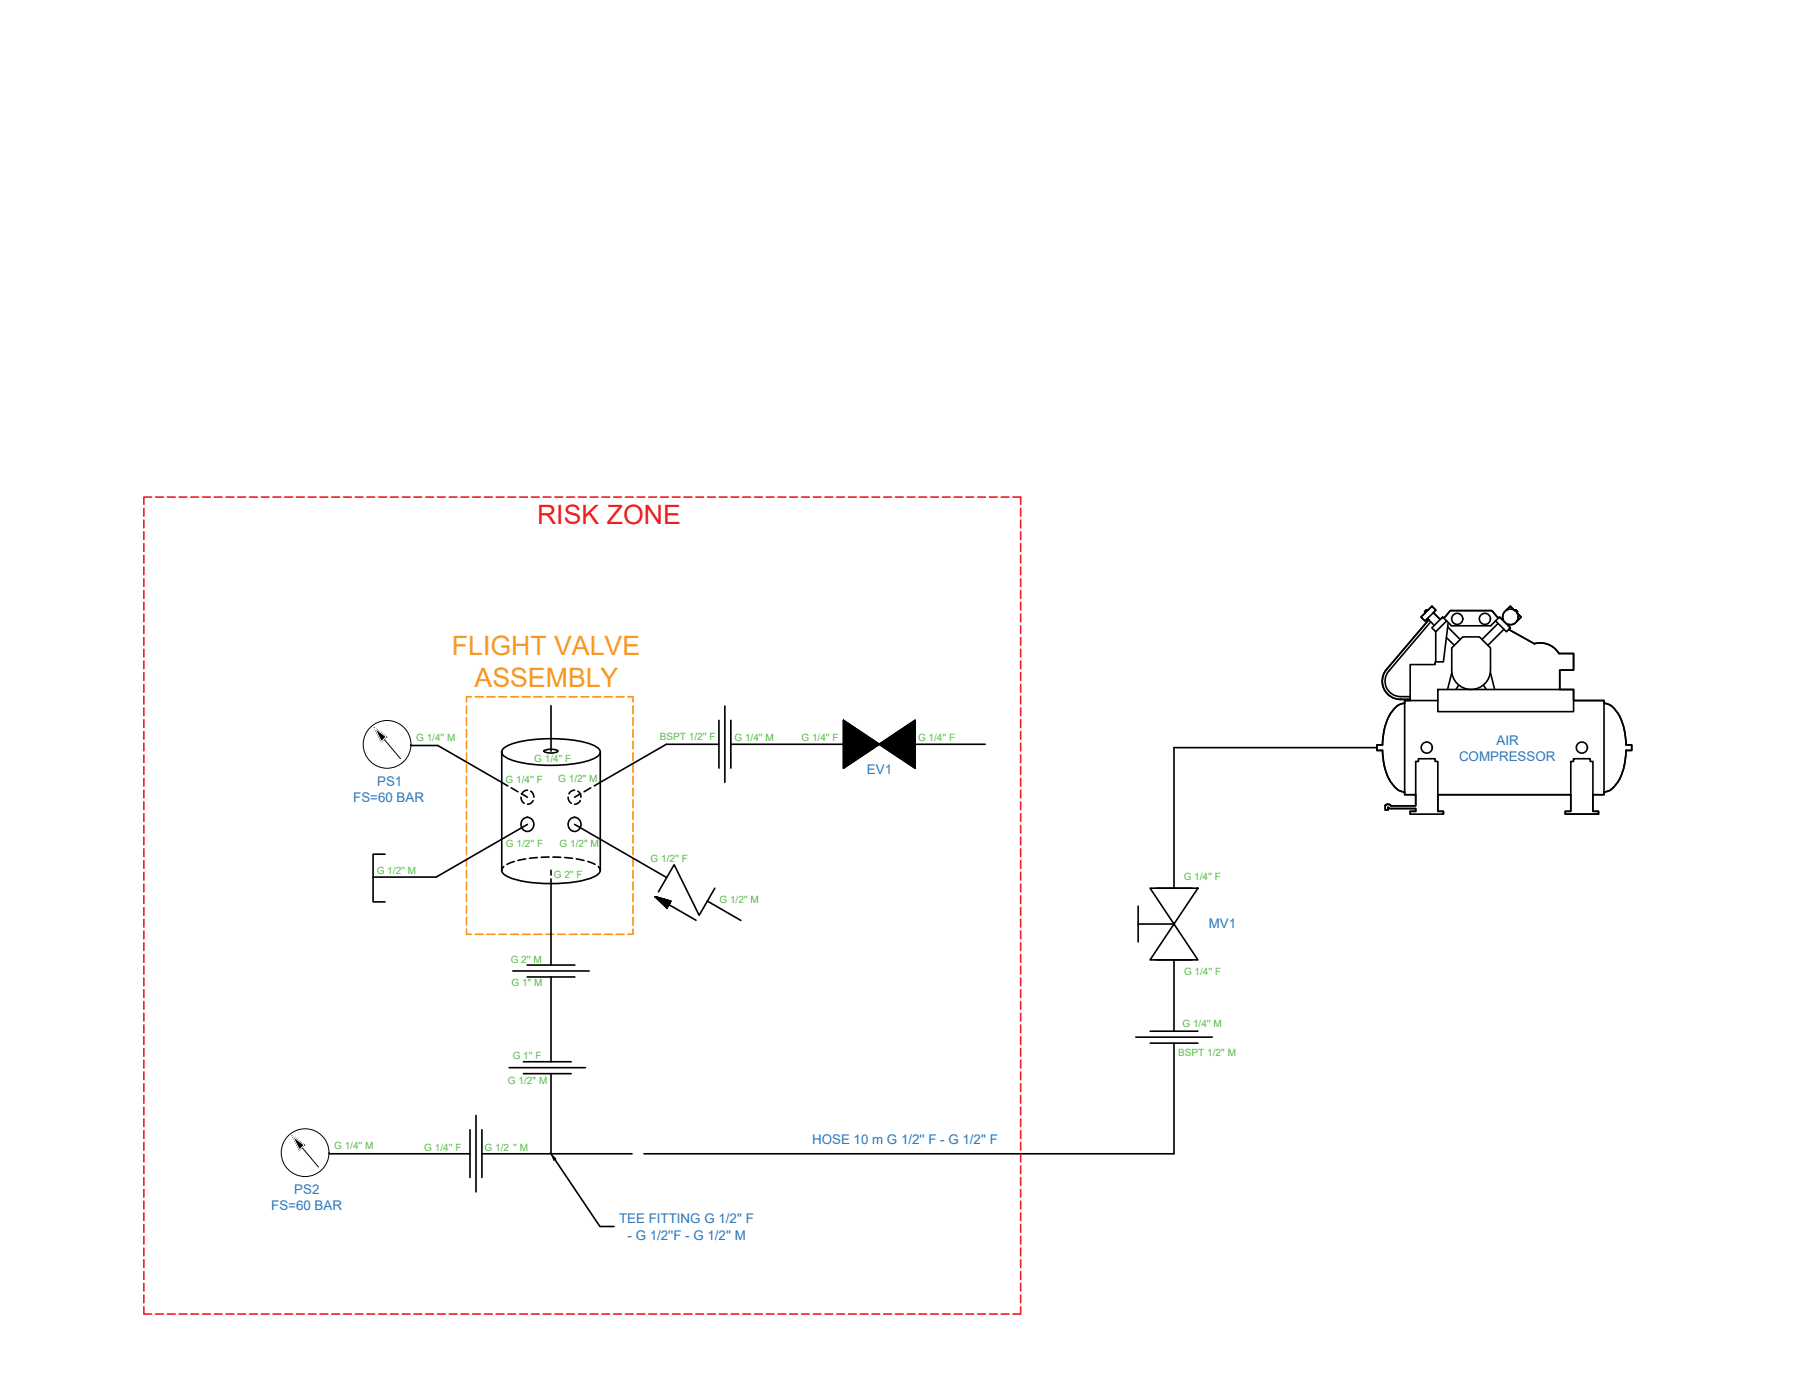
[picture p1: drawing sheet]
<svg xmlns="http://www.w3.org/2000/svg" width="279mm" height="216mm" viewBox="0 0 279 216" stroke-linecap="round" stroke-linejoin="round" font-family="sans-serif">
<!-- layer: 0 -->
<g fill="none" stroke="#f8991e" stroke-width=".25">
<path d="M72.5 109.6v1.3M72.5 111.5v1.2M72.5 113.3v1.2M72.5 115.1v1.2M72.5 116.9v1.3M72.5 118.8v1.2M73.2 108.2h-.7v.8M73.8 108.2h1.2M75.6 108.2h1.3M77.5 108.2h1.2M79.3 108.2h1.2M81.1 108.2h1.2"/>
<path d="M82.9 108.2h1.3M84.8 108.2h1.2M86.6 108.2h1.2M88.4 108.2h1.2M90.2 108.2h1.3M92.1 108.2h1.2M93.9 108.2h1.2M95.7 108.2h1.2M97.5 108.2h.8v.8M98.3 109.6v1.3M98.3 111.5v1.2M98.3 113.3v1.2"/>
<path d="M98.3 115.1v1.2M98.3 116.9v1.3M98.3 118.8v1.2M72.5 120.6v1.2M72.5 122.4v1.2M72.5 124.2v1.3M72.5 126.1v1.2M72.5 127.9v1.2M72.5 129.7v1.2M72.5 131.5v1.3M72.5 133.4v1.2M72.5 135.2v1.2"/>
<path d="M72.5 137v1.2M72.5 138.8v1.2M98.3 120.6v1.2M98.3 122.4v1.2M98.3 124.2v1.3M98.3 126.1v1.2M98.3 127.9v1.2M98.3 129.7v1.2M98.3 131.5v1.3M98.3 133.4v1.2M98.3 135.2v1.2M98.3 137v1.2"/>
<path d="M98.3 138.8v1.2M72.5 144.3v.8h.7M72.5 140.7v1.2M72.5 142.5v1.2M73.8 145.1h1.2M75.6 145.1h1.3M77.5 145.1h1.2M79.3 145.1h1.2M81.1 145.1h1.2M82.9 145.1h1.3M84.8 145.1h1.2M86.6 145.1h1.2"/>
<path d="M88.4 145.1h1.2M90.2 145.1h1.3M92.1 145.1h1.2M93.9 145.1h1.2M95.7 145.1h1.2M98.3 144.3v.8h-.8M98.3 140.7v1.2M98.3 142.5v1.2"/>
</g>
<!-- layer: SYMS -->
<g fill="none" stroke="#000" stroke-width=".25">
<path d="M220.7 95.8l1.7-1.6 .6 .6-1.7 1.7zM221.7 94.9l-.2-.2-.3 .3 .2 .2M221.7 96.1l1.1 1M221.9 96.3l-6.6 7.7M222.2 96.6l-6.5 7.6a2.4 2.4 0 0 0-.4 2.6 2.4 2.4 0 0 0 2.2 1.4h1.5M222.6 95.2l1.1 1M223 98.1v4.7M224.3 96l.9-1.2h6.5l1 1.2M224.6 99l1.3 1.2M224.7 96.4l-1.7 1.7-.6-.6 1.7-1.7 1.3 1.4h6.1l1.4-1.4 1.7 1.7-.6 .6-1.7-1.7M224.8 97.4l2 1.9M224.9 96.7l-.7 6.1h-1.3v.4h-3.9v5.6"/>
<path d="M232.7 96.8l-2.5 2.5M233.4 96.1l-.1 .1-.4-.4-.2 .2-1-1.2h-6.5l-.9 1.2-.2-.2-.4 .4-1.1-1 .4-.4-.6-.6-.7 .7-.2-.2-.3 .3 .2 .2-.7 .6 .6 .7 .4-.4 .2 .2-6.6 7.7M233.4 96.1l-.1 .1M233.6 97.7l-2.5 2.5M234 94.8a1.21 1.21 0 0 0-.6 1.3M234 94.8l.6-.6 .7 .7 .1-.2 .3 .3-.1 .2 .7 .6-.7 .6M234.3 97l-.1 .1 .4 .4-.3 .3 4 2.2M234.3 97l-.1 .1M234.3 97.8l4 2.2M235.2 94.7l-.6-.5-.6 .6M235.3 94.9l.1-.2 .3 .3-.1 .2M235.6 96.4a1.21 1.21 0 0 1-1.3 .6"/>
<path d="M235.7 95.3l.6 .5-.7 .6M238.3 100a3.4 3.4 0 0 1 3.8 1.5M111.7 111.9v7.4M112.6 109.7v11.8M113.5 111.9v7.4M131 111.9l5.6 3.7-5.6 3.7zM131 111.9v7.4l11.1-7.4v7.4zM136.6 115.6l5.5-3.7v7.4zM215.3 104a2.83 2.83 0 0 0-.4 3 2.83 2.83 0 0 0 2.6 1.6M217 109.7a7.9 7.9 0 0 0-2.3 6h-.9v.9h.9a8.1 8.1 0 0 0 2.3 6M217.5 108.6h1.5v.2h-.8v.4M217.5 108.6h1.5"/>
<path d="M218.1 109.2l-.6 .2-.5 .3M223.3 107.1h21.1v3.4h-21.1zM223.3 108.8h-5.1v14.6h1.7M225.5 104.1a3 3 0 0 0 3 3 3 3 0 0 0 3-3M225.5 104.1v-3.5l1.7-1.7h2.6l1.7 1.7v3.5M225.5 104.5l-.7 2.6M226.5 106.5l-.4 .6M230.4 106.5l.4 .6M231.5 104.5l.6 2.6M242.2 107.1v-3h2.2v-2.6h-2.3h2.3v2.6h-2.2v3h2.2v1.7h4.7v.4a3.5 3.5 0 0 1 2.6 2.5 10.8 10.8 0 0 1 .8 4h.9v.9h-.8a8.5 8.5 0 0 1-2 5.7l-.6 .5-.9 .2v.4h-1.7v2.6h.9v.5h-5.2v-.5h.9v-2.6h-20.7v2.6h.9v.5h-5.2v-.5h.9v-.4h-4.1l-.2-.2v.4h-.5v-.6v.6h.5v-.4l.2 .2h4.1v.4h-.9v.5M244 118.3h.4v-.5h2.6v.5h.4v7.7h.9v.5h-5.2v-.5h.9zM244.4 108.8h4.7v14.6h-1.7"/>
<path d="M59.8 132.7h-1.9v7.4h1.9M101.8 139.3l1.8 1.7 .6-1-2.4-.7 2.4 .7-.6 1zM101.8 139.3l6.3 3.6M111 138l-2.4 4.2-3.9-7.9-2.4 4.2M178.6 138l7.4 11.1h-7.4l7.4-11.1zM179.5 138h5.6M215.4 124.9l.5 .1 .1 .2M215.4 125l-.3 .2M217 122.6l.5 .3 .6 .1M218.2 123v.4h1.7v1.8h-3.9h3.9v-6.9h.4v-.5h2.6v.5h.4v7.7h.9v.5M223.3 123.4h20.7M79.6 150.8h11.9"/>
<path d="M81.9 149.9h7.4M81.9 151.7h7.4M176.8 140.7v5.6M176.8 143.5h5.5M179.5 149.1h5.6M73 175.5v7.4M73.9 173.3v11.8M74.8 175.5v7.4M79.1 165.8h11.8M81.3 164.9h7.4M81.3 166.8h7.4M176.4 161.1h11.9"/>
<path d="M178.6 160.2h7.4M178.6 162h7.4"/>
<circle cx="226.3" cy="96.1" r=".86"/>
<circle cx="230.6" cy="96.1" r=".86"/>
<circle cx="234.6" cy="95.8" r="1.21"/>
<circle cx="221.6" cy="116.1" r=".86"/>
<circle cx="245.7" cy="116.1" r=".86"/>
</g>
<g fill="#000" stroke="#000" stroke-width=".16">
<path d="M101.8 139.3l2.4 .7-.6 1z"/>
<path d="M58.2 113.1l1.8 1.3h-1.1zM58.9 114.4l.3 .8 .8-.8z"/>
<path d="M131 115.6v3.7zM131 115.6v3.7z"/>
<path d="M131 111.9v3.1zM131 111.9v3.1z"/>
<path d="M131 111.9v7.4l5.5-3.8zM131 119.3l5.5-3.8v.2z"/>
<path d="M136.6 115.6l5.4-3.6zM136.6 115.6l5.4-3.6v7.2z"/>
<path d="M142 115.6v3.6l.1-3.6zM142.1 115.6v3.7l-.1-.1z"/>
<path d="M142 112v3.1l.1-3.2zM142.1 111.9v3.2h-.1z"/>
<path d="M45.5 176.5l1.7 1.4h-1.1zM46.1 177.9l.4 .7 .7-.7z"/>
</g>
<g fill="none" stroke="#000" stroke-width=".16">
<path d="M58.2 113.1l4 4.7M58.2 113.1l1.8 1.3-.8 .8zM45.5 176.5l4 4.8M45.5 176.5l1.7 1.4-.7 .7z"/>
<circle cx="60.1" cy="115.6" r="3.7"/>
<circle cx="47.4" cy="179" r="3.7"/>
</g>
<path d="M58.2 113.1l1.8 1.3-.8 .8zM45.5 176.5l1.7 1.4-.7 .7z" fill="none" stroke="#fafafa" stroke-width=".16"/>
<!-- layer: 0 -->
<g fill="none" stroke="#000" stroke-width=".25">
<path d="M63.8 115.8h4.2l10.9 6.3M77.9 116.8v18.4M78 116.4a4.6 4.6 0 0 1 2.6-1.2 22.6 22.6 0 0 1 11.6 .6l.9 .6 .1 .4a2.14 2.14 0 0 1-1.8 1.3 23.7 23.7 0 0 1-11.7 0 2.14 2.14 0 0 1-1.8-1.3zM84.6 116.6l1-.2a1.25 1.25 0 0 1 1.1 .3 2.17 2.17 0 0 1-2.2 0zM85.6 109.6v7.1M93.2 116.8v18.4l-.3-.6M111.7 115.6h-8.2l-11.2 6.5M113.5 115.6h17.5M142.1 115.6h10.9M213.8 116.1h-31.5v21.9M78.2 134.6l-.3 .6M79.4 122.4l1 .6"/>
<path d="M79.9 133.8l-1.2 .5M80.9 123.8l.1 .6 .4 .4M81 123.3l.9 .5M81.3 127.2a1.04 1.04 0 0 1 1.6 .8 1.04 1.04 0 0 1-1.6 .9 1.16 1.16 0 0 1 0-1.7zM81.6 133.4l-1.2 .2M81.9 122.7l-.5 .2-.4 .4M81.9 128.1l-14.2 8.1h-9.8M82.4 122.9l.3 .3 .2 .6M82.8 124.3l-.4 .5-.5 .1M83.4 133.2l-1.2 .1M85.3 133.1l-1.2 .1M85.6 135.2v.7"/>
<path d="M85.6 136.5v13.4M85.9 133.1l1.2 .1M87.7 133.2l1.2 .1M88.2 123.8l.2 .6 .3 .4M88.6 127.2a1.04 1.04 0 0 1 1.6 .8 1.04 1.04 0 0 1-1.6 .9 1.16 1.16 0 0 1 0-1.7zM89.2 122.7l-.5 .2-.3 .4M89.2 128.1l14.3 8.2M89.5 133.4l1.2 .2M89.7 122.9l.4 .5 .1 .4M90.1 124.3l-.4 .5-.5 .1M90.2 123.3l-1 .5M91.3 133.8l1.1 .5"/>
<path d="M91.8 122.4l-1.1 .6M93.2 135.2a1.68 1.68 0 0 1-1.3 1.1 22.6 22.6 0 0 1-12.7 0 1.69 1.69 0 0 1-1.3-1.1M109.9 140l5.2 3M85.6 151.7v13.2M182.3 149.1v11.1M51.1 179.2h21.9M74.8 179.2h23.4M85.6 166.8v12.4M182.3 162v17.2h-82.3M86.2 180.1l7 10.4h2.2"/>
</g>
<path d="M85.6 179.2l.7 .8-.3 .2z" fill="#000" stroke="#000" stroke-width=".16"/>
<g fill="none" stroke="#ed1f24" stroke-width=".25">
<path d="M22.3 79v1.2M23.6 77.2h-1.3v1.1M24.2 77.2h1.2M26 77.2h1.2M27.8 77.2h1.2M29.6 77.2h1.3M31.5 77.2h1.2M33.3 77.2h1.2M35.1 77.2h1.2M36.9 77.2h1.3M38.8 77.2h1.2M40.6 77.2h1.2"/>
<path d="M42.4 77.2h1.2M44.2 77.2h1.2M46 77.2h1.3M47.9 77.2h1.2M49.7 77.2h1.2M51.5 77.2h1.2M53.4 77.2h1.2M55.2 77.2h1.2M57 77.2h1.2M58.8 77.2h1.2M60.6 77.2h1.3M62.5 77.2h1.2"/>
<path d="M64.3 77.2h1.2M66.1 77.2h1.2M67.9 77.2h1.3M69.8 77.2h1.2M71.6 77.2h1.2M73.4 77.2h1.2M75.2 77.2h1.3M77.1 77.2h1.2M78.9 77.2h1.2M80.7 77.2h1.2M82.5 77.2h1.2M84.3 77.2h1.3"/>
<path d="M86.2 77.2h1.2M88 77.2h1.2M89.8 77.2h1.2M91.7 77.2h1.2M93.5 77.2h1.2M95.3 77.2h1.2M97.1 77.2h1.2M98.9 77.2h1.3M100.8 77.2h1.2M102.6 77.2h1.2M104.4 77.2h1.2M106.2 77.2h1.3"/>
<path d="M108.1 77.2h1.2M109.9 77.2h1.2M111.7 77.2h1.2M113.5 77.2h1.2M115.4 77.2h1.2M117.2 77.2h1.2M119 77.2h1.2M120.8 77.2h1.2M122.7 77.2h1.2M124.5 77.2h1.2M126.3 77.2h1.2M128.1 77.2h1.2"/>
<path d="M130 77.2h1.2M131.8 77.2h1.2M133.6 77.2h1.2M135.4 77.2h1.2M137.2 77.2h1.3M139.1 77.2h1.2M140.9 77.2h1.2M142.7 77.2h1.2M144.5 77.2h1.3M146.4 77.2h1.2M148.2 77.2h1.2M150 77.2h1.2"/>
<path d="M151.8 77.2h1.2M153.7 77.2h1.2M155.5 77.2h1.2M157.3 77.2h1.2v1.1M158.5 79v1.2M22.3 80.8v1.2M22.3 82.6v1.2M22.3 84.4v1.2M22.3 86.2v1.3M22.3 88.1v1.2M22.3 89.9v1.2M22.3 91.7v1.2"/>
<path d="M22.3 93.5v1.3M22.3 95.4v1.2M22.3 97.2v1.2M22.3 99v1.2M158.5 80.8v1.2M158.5 82.6v1.2M158.5 84.4v1.2M158.5 86.2v1.3M158.5 88.1v1.2M158.5 89.9v1.2M158.5 91.7v1.2M158.5 93.5v1.3"/>
<path d="M158.5 95.4v1.2M158.5 97.2v1.2M158.5 99v1.2M22.3 100.8v1.3M22.3 102.7v1.2M22.3 104.5v1.2M22.3 106.3v1.2M22.3 108.1v1.3M22.3 110v1.2M22.3 111.8v1.2M22.3 113.6v1.2M22.3 115.4v1.2"/>
<path d="M22.3 117.3v1.2M22.3 119.1v1.2M158.5 100.8v1.3M158.5 102.7v1.2M158.5 104.5v1.2M158.5 106.3v1.2M158.5 108.1v1.3M158.5 110v1.2M158.5 111.8v1.2M158.5 113.6v1.2M158.5 115.4v1.2M158.5 117.3v1.2"/>
<path d="M158.5 119.1v1.2M22.3 120.9v1.2M22.3 122.7v1.2M22.3 124.5v1.3M22.3 126.4v1.2M22.3 128.2v1.2M22.3 130v1.2M22.3 131.8v1.3M22.3 133.7v1.2M22.3 135.5v1.2M22.3 137.3v1.2M22.3 139.1v1.2"/>
<path d="M158.5 120.9v1.2M158.5 122.7v1.2M158.5 124.5v1.3M158.5 126.4v1.2M158.5 128.2v1.2M158.5 130v1.2M158.5 131.8v1.3M158.5 133.7v1.2M158.5 135.5v1.2M158.5 137.3v1.2M158.5 139.1v1.2M22.3 141v1.2"/>
<path d="M22.3 142.8v1.2M22.3 144.6v1.2M22.3 146.4v1.3M22.3 148.3v1.2M22.3 150.1v1.2M22.3 151.9v1.2M22.3 153.7v1.2M22.3 155.5v1.3M22.3 157.4v1.2M22.3 159.2v1.2M158.5 141v1.2M158.5 142.8v1.2"/>
<path d="M158.5 144.6v1.2M158.5 146.4v1.3M158.5 148.3v1.2M158.5 150.1v1.2M158.5 151.9v1.2M158.5 153.7v1.2M158.5 155.5v1.3M158.5 157.4v1.2M158.5 159.2v1.2M22.3 161v1.2M22.3 162.8v1.3M22.3 164.7v1.2"/>
<path d="M22.3 166.5v1.2M22.3 168.3v1.2M22.3 170.1v1.3M22.3 172v1.2M22.3 173.8v1.2M22.3 175.6v1.2M22.3 177.4v1.3M22.3 179.3v1.2M158.5 161v1.2M158.5 162.8v1.3M158.5 164.7v1.2M158.5 166.5v1.2"/>
<path d="M158.5 168.3v1.2M158.5 170.1v1.3M158.5 172v1.2M158.5 173.8v1.2M158.5 175.6v1.2M158.5 177.4v1.3M158.5 179.3v1.2M22.3 181.1v1.2M22.3 182.9v1.2M22.3 184.7v1.2M22.3 186.6v1.2M22.3 188.4v1.2"/>
<path d="M22.3 190.2v1.2M22.3 192v1.2M22.3 193.8v1.3M22.3 195.7v1.2M22.3 197.5v1.2M22.3 199.3v1.2M158.5 181.1v1.2M158.5 182.9v1.2M158.5 184.7v1.2M158.5 186.6v1.2M158.5 188.4v1.2M158.5 190.2v1.2"/>
<path d="M158.5 192v1.2M158.5 193.8v1.3M158.5 195.7v1.2M158.5 197.5v1.2M158.5 199.3v1.2M22.3 203v1.1h1.3M22.3 201.1v1.3M24.2 204.1h1.2M26 204.1h1.2M27.8 204.1h1.2M29.6 204.1h1.3M31.5 204.1h1.2"/>
<path d="M33.3 204.1h1.2M35.1 204.1h1.2M36.9 204.1h1.3M38.8 204.1h1.2M40.6 204.1h1.2M42.4 204.1h1.2M44.2 204.1h1.2M46 204.1h1.3M47.9 204.1h1.2M49.7 204.1h1.2M51.5 204.1h1.2M53.4 204.1h1.2"/>
<path d="M55.2 204.1h1.2M57 204.1h1.2M58.8 204.1h1.2M60.6 204.1h1.3M62.5 204.1h1.2M64.3 204.1h1.2M66.1 204.1h1.2M67.9 204.1h1.3M69.8 204.1h1.2M71.6 204.1h1.2M73.4 204.1h1.2M75.2 204.1h1.3"/>
<path d="M77.1 204.1h1.2M78.9 204.1h1.2M80.7 204.1h1.2M82.5 204.1h1.2M84.3 204.1h1.3M86.2 204.1h1.2M88 204.1h1.2M89.8 204.1h1.2M91.7 204.1h1.2M93.5 204.1h1.2M95.3 204.1h1.2M97.1 204.1h1.2"/>
<path d="M98.9 204.1h1.3M100.8 204.1h1.2M102.6 204.1h1.2M104.4 204.1h1.2M106.2 204.1h1.3M108.1 204.1h1.2M109.9 204.1h1.2M111.7 204.1h1.2M113.5 204.1h1.2M115.4 204.1h1.2M117.2 204.1h1.2M119 204.1h1.2"/>
<path d="M120.8 204.1h1.2M122.7 204.1h1.2M124.5 204.1h1.2M126.3 204.1h1.2M128.1 204.1h1.2M130 204.1h1.2M131.8 204.1h1.2M133.6 204.1h1.2M135.4 204.1h1.2M137.2 204.1h1.3M139.1 204.1h1.2M140.9 204.1h1.2"/>
<path d="M142.7 204.1h1.2M144.5 204.1h1.3M146.4 204.1h1.2M148.2 204.1h1.2M150 204.1h1.2M151.8 204.1h1.2M153.7 204.1h1.2M155.5 204.1h1.2M158.5 203v1.1h-1.2M158.5 201.1v1.3"/>
</g>
<text font-size="4.1" fill="#ed1f24" x="83.4" y="81.4">RISK ZONE</text>
<g font-size="4.1" fill="#f8991e">
<text x="70.2" y="101.7">FLIGHT VALVE</text>
<text x="73.7" y="106.7">ASSEMBLY</text>
</g>
<g font-size="2.1" fill="#2776bb">
<text x="226.6" y="118.2">COMPRESSOR</text>
<text x="232.4" y="115.7">AIR</text>
<text x="54.9" y="124.5">FS=60 BAR</text>
<text x="58.6" y="122">PS1</text>
<text x="134.6" y="120.2">EV1</text>
<text x="187.7" y="144.1">MV1</text>
<text x="126.1" y="177.7">HOSE 10 m G 1/2'' F - G 1/2'' F</text>
<text x="45.7" y="185.4">PS2</text>
<text x="42.1" y="187.9">FS=60 BAR</text>
<text x="96.2" y="190">TEE FITTING G 1/2'' F</text>
<text x="97.5" y="192.5">- G 1/2''F - G 1/2'' M</text>
</g>
<g font-size="1.6" fill="#58ba48">
<text x="64.6" y="115.1">G 1/4'' M</text>
<text x="83" y="118.4">G 1/4'' F</text>
<text x="102.5" y="115">BSPT 1/2'' F</text>
<text x="114.1" y="115.2">G 1/4'' M</text>
<text x="124.5" y="115.1">G 1/4'' F</text>
<text x="142.6" y="115.2">G 1/4'' F</text>
<text x="78.5" y="121.6">G 1/4'' F</text>
<text x="86.7" y="121.5">G 1/2'' M</text>
<text x="78.6" y="131.5">G 1/2'' F</text>
<text x="86.9" y="131.5">G 1/2'' M</text>
<text x="58.5" y="135.7">G 1/2'' M</text>
<text x="86" y="136.4">G 2'' F</text>
<text x="101" y="133.9">G 1/2'' F</text>
<text x="183.8" y="136.7">G 1/4'' F</text>
<text x="111.7" y="140.3">G 1/2'' M</text>
<text x="79.3" y="149.6">G 2'' M</text>
<text x="79.4" y="153.2">G 1'' M</text>
<text x="183.9" y="151.5">G 1/4'' F</text>
<text x="183.7" y="159.5">G 1/4'' M</text>
<text x="79.6" y="164.5">G 1'' F</text>
<text x="183" y="164">BSPT 1/2'' M</text>
<text x="78.9" y="168.4">G 1/2'' M</text>
<text x="51.9" y="178.5">G 1/4'' M</text>
<text x="65.9" y="178.8">G 1/4'' F</text>
<text x="75.3" y="178.7">G 1/2 '' M</text>
</g>
</svg>
